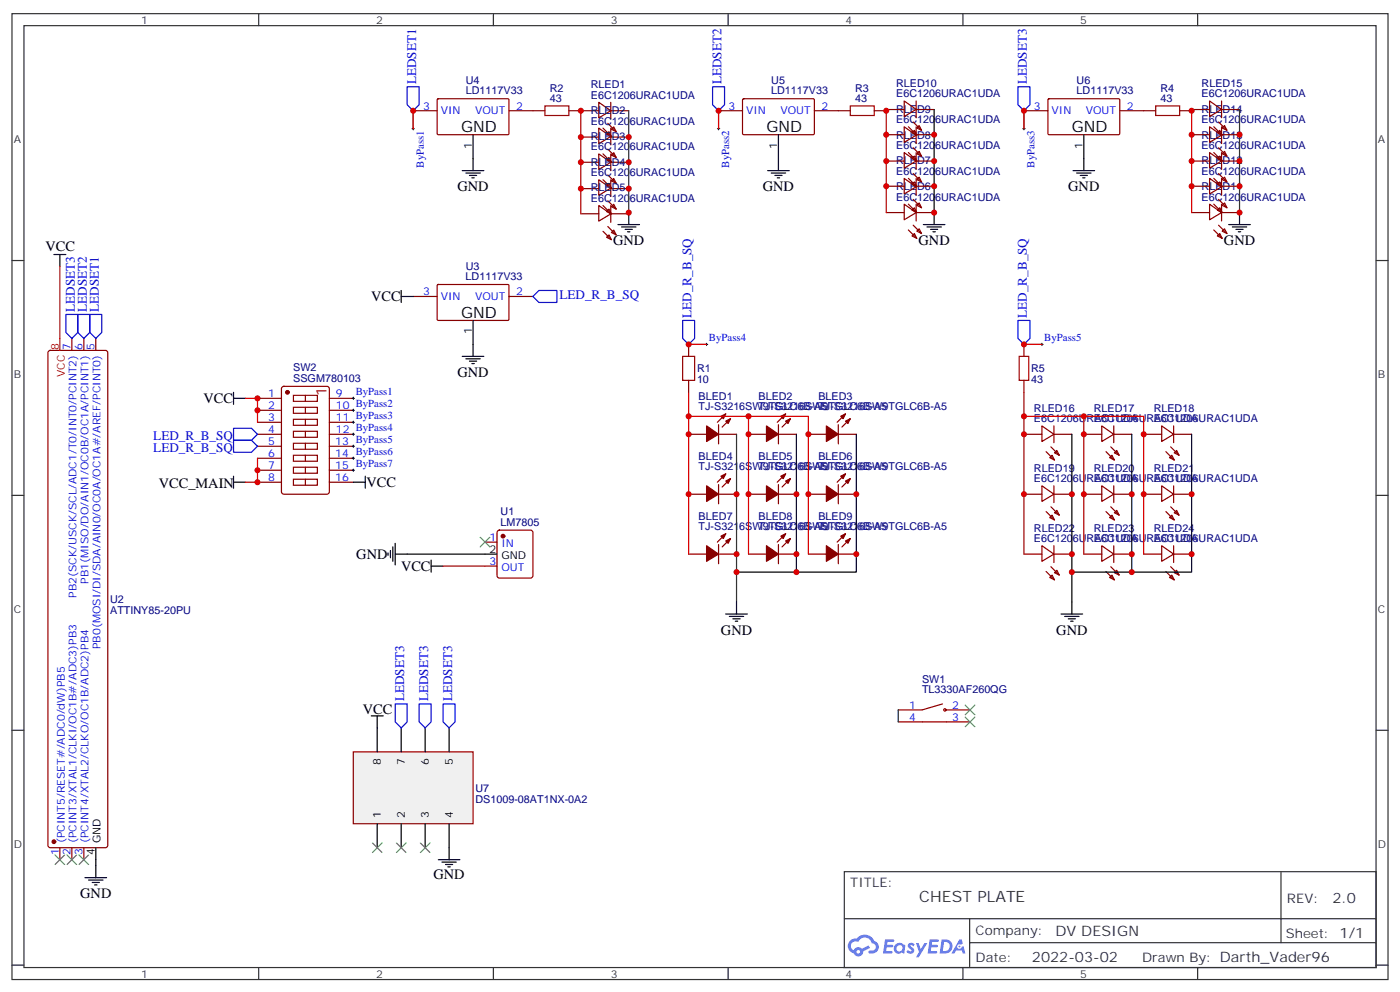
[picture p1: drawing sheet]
<svg xmlns="http://www.w3.org/2000/svg" width="412mm" height="292mm" viewBox="0 0 412 292" stroke-linecap="round" stroke-linejoin="round" font-family="sans-serif">
<g fill="none" stroke="#333" stroke-width=".35">
<path d="M3.5 4h405.4v284.4h-405.4zM7.1 7.5h398.2v277.3h-398.2zM76.2 4v3.5M145.3 4v3.5M214.5 4v3.5M283.6 4v3.5M352.8 4v3.5M3.5 76.7h3.6M405.3 76.7h3.6M3.5 145.8h3.6M405.3 145.8h3.6M3.5 215h3.6"/>
<path d="M405.3 215h3.6M248.7 256.6h156.6v28.2h-156.6zM377.3 256.6v20.9M248.7 270.5h156.5M285.6 277.5h119.6M285.6 270.5v14.1M3.5 284.1h3.6M76.2 284.8v3.6M145.3 284.8v3.6M214.5 284.8v3.6M283.6 284.8v3.6M352.8 284.8v3.6"/>
<path d="M405.3 284.1h3.6"/>
</g>
<g fill="#5487ff">
<path d="M267.7 277.8a1.22 1.22 0 0 1 1.7 .3l-.4 .5a.47 .47 0 0 0-.3-.4 .47 .47 0 0 0-.5 .2l.1 .2a1.14 1.14 0 0 1 .8 1.8 1.14 1.14 0 0 1-1.9 0l-.2-.2 .5-.5 .7 .4a.29 .29 0 0 0 .3-.3 .29 .29 0 0 0-.2-.3 1.04 1.04 0 0 1-.6-1.7z"/>
<path d="M260.7 276.5h2.4l.3 .2-.2 .5-1.8 .1-.1 .8h1.5l.3 .4-.3 .4h-1.6l-.2 1.1h1.7l.2 .3-.2 .3-2.6 .1z"/>
<path d="M273.8 276.5h2.4l.3 .2-.1 .5-1.8 .1-.2 .8h1.6l.3 .4-.4 .4h-1.6l-.1 1.1h1.7l.2 .3-.2 .3-2.6 .1z"/>
<path d="M282.6 276.5h.7l.3 1.3-.6 .3a.69 .69 0 0 0-1 .3 .69 .69 0 0 0 .4 1 .69 .69 0 0 0 .9-.7l.5-.2 .6 2.2h-.8l-.2-.9h-1.8l-.5 .9h-.8z"/>
<path d="M269.8 277.6h.8l.6 1.8 1.1-1.8h.9l-2.6 4.2h-.8l.9-1.5z"/>
<path d="M277.4 276.5l-.6 4.2h1.3a2.11 2.11 0 0 0 2.5-2.1 2.11 2.11 0 0 0-2.5-2.1zM278.1 277.3a1.39 1.39 0 0 1 1.7 1.4 1.39 1.39 0 0 1-1.8 1.3h-.3z"/>
<path d="M263.7 278.2a1.54 1.54 0 0 0-.1 2.1 1.54 1.54 0 0 0 2.2 .1l.6 .3 .3-2.3-.2-.3h-.4a1.49 1.49 0 0 0-2.4 .1zM264 279.2a.94 .94 0 0 1 1.8 0 .94 .94 0 0 1-1.8 0z"/>
<path d="M250.4 276.9a2.18 2.18 0 0 0 1.1 3.7 1.44 1.44 0 0 0 1.6 .9 1.44 1.44 0 0 0 1.2-1.4l2-1-.5-.8-1.9 1a1.47 1.47 0 0 0-2.4 .4 1.39 1.39 0 0 1-.7-1.9 1.39 1.39 0 0 1 2-.5 2.12 2.12 0 0 1 2.2-1.3 2.12 2.12 0 0 1 1.9 1.7 1.14 1.14 0 0 1 1.1 1.4 1.14 1.14 0 0 1-1.7 .7 .43 .43 0 0 0-.5 .4 .43 .43 0 0 0 .4 .5 1.98 1.98 0 0 0 2.5-1.2 1.98 1.98 0 0 0-1.2-2.6 3.1 3.1 0 0 0-5.3-.6l-.9 .1zM252.3 280.2a.55 .55 0 0 1 1.1 0 .55 .55 0 0 1-1.1 0z"/>
<circle cx="282.6" cy="278.6" r=".26"/>
</g>
<g fill="none" stroke="#870000" stroke-width=".35">
<path d="M121.7 32.6h7.1M128.8 29.2l.3-.1h20.7l.1 .3v10.1l-.3 .2-20.7-.1-.1-.3zM149.9 32.6h10.6M167.6 32.6h8.8M176.4 30.1l3.5 2.5-3.5 2.1zM176.4 37.7l3.5 2.5-3.5 2.1zM177.6 37.7l2.5 2.5M178.7 39.5l.7-.7 .7 1.4zM179 36.3l2.5 2.5M179.9 32.6h5.3M179.9 30.1v5M179.9 37.7v5"/>
<path d="M180.8 37.4l.7 1.4-1.4-.7zM211.7 32.6h7M218.8 29.2l.3-.1h20.6l.2 .3-.1 10.1-.3 .2-20.6-.1-.2-.3zM239.9 32.6h10.6M257.5 32.6h3.6M261.1 39.7h5.2M261.1 32.2h5.2M266.3 37.3l3.6 2.5-3.6 2.1zM266.3 29.7l3.6 2.5-3.6 2.1zM267.6 37.3l2.5 2.5M268.6 39.1l.7-.7 .8 1.4zM269 35.9l2.5 2.5"/>
<path d="M269.9 29.7v5M269.9 37.3v5M269.9 39.7h5.3M269.9 32.2h5.3M270.8 37l.7 1.4-1.4-.7zM301.6 32.6h7.1M308.7 29.2l.3-.1h20.7l.1 .3v10.1l-.3 .2-20.6-.1-.2-.3zM329.8 32.6h10.6M347.5 32.6h3.5M351 39.7h5.3M351 32.2h5.3M356.3 37.3l3.5 2.5-3.5 2.1z"/>
<path d="M356.3 29.7l3.5 2.5-3.5 2.1zM357.5 37.3l2.5 2.5M359 35.9l2.4 2.5M359.3 38.4l.7 1.4-1.4-.7zM359.8 39.7h5.3M359.8 32.2h5.3M359.8 29.7v5M359.8 37.3v5M360 37.7l.7-.7 .7 1.4zM171.1 40.4h5.3M171.1 47.8h5.3M171.1 55.5h5.3"/>
<path d="M176.4 45.3l3.5 2.5-3.5 2.1zM176.4 52.9l3.5 2.5-3.5 2.1zM177.6 45.3l2.5 2.5M177.6 52.9l2.5 2.5M178.7 47.1l.7-.7 .7 1.4zM179 43.9l2.5 2.5M179 51.5l2.5 2.5M179 59.1l2.5 2.5M179.4 54l.7 1.4-1.4-.7zM179.9 45.3v5M179.9 52.9v5M179.9 40.4h5.3"/>
<path d="M179.9 47.8h5.3M179.9 55.5h5.3M180.1 45.7l.7-.7 .7 1.4zM180.1 53.3l.7-.8 .7 1.5zM261.1 54.8h5.2M261.1 47.4h5.2M266.3 52.5l3.6 2.5-3.6 2.1zM266.3 44.9l3.6 2.5-3.6 2.1zM267.6 52.5l2.5 2.5M267.6 44.9l2.5 2.5M268.6 54.3l.7-.7 .8 1.4zM268.6 46.7l.7-.7 .8 1.4z"/>
<path d="M269 58.7l2.5 2.5M269 51.1l2.5 2.5M269 43.5l2.5 2.5M269.9 44.9v5M269.9 52.5v5M269.9 54.8h5.3M269.9 47.4h5.3M270.8 59.7l.7 1.5-1.4-.7zM270.8 52.2l.7 1.4-1.4-.7zM270.8 44.6l.7 1.4-1.4-.7zM351 54.8h5.3M351 47.4h5.3"/>
<path d="M356.3 52.5l3.5 2.5-3.5 2.1zM356.3 44.9l3.5 2.5-3.5 2.1zM357.5 52.5l2.5 2.5M357.5 44.9l2.5 2.5M358.6 54.3l.7-.7 .7 1.4zM359 58.7l2.4 2.5M359 51.1l2.4 2.5M359 43.5l2.4 2.5M359.3 46l.7 1.4-1.4-.7zM359.8 54.8h5.3M359.8 47.4h5.3M359.8 44.9v5"/>
<path d="M359.8 52.5v5M360 52.9l.7-.7 .7 1.4zM360 45.3l.7-.7 .7 1.4zM171.1 62.9h5.3M176.4 60.5l3.5 2.5-3.5 2.1zM177.6 60.5l2.5 2.5M177.6 68.1l2.5 2.5M178.7 69.9l.7-.7 .7 1.4zM179 66.7l2.5 2.5M179.4 61.6l.7 1.4-1.4-.7zM179.9 60.5v4.9M179.9 62.9h5.3"/>
<path d="M180.1 60.9l.7-.8 .7 1.5zM180.1 68.4l.7-.7 .7 1.5zM261.1 62.6h5.2M266.3 60.1l3.6 2.5-3.6 2.1zM267.6 67.7l2.5 2.5M267.6 60.1l2.5 2.5M268.6 69.5l.7-.7 .8 1.4zM268.6 61.9l.7-.7 .8 1.4zM269 66.3l2.5 2.5M269.9 62.6h5.3M269.9 60.1v5M270.1 68.1l.7-.8 .7 1.5z"/>
<path d="M351 62.6h5.3M356.3 60.1l3.5 2.5-3.5 2.1zM357.5 67.7l2.5 2.5M357.5 60.1l2.5 2.5M358.6 61.9l.7-.7 .7 1.4zM359 66.3l2.4 2.5M359.3 68.8l.7 1.4-1.4-.7zM359.8 62.6h5.3M359.8 60.1v5M360 68.1l.7-.8 .7 1.5zM360 60.5l.7-.8 .7 1.5zM21.2 99.6v3.6"/>
<path d="M24.7 99.6v3.6M28.2 99.6v3.6M121.7 87.3h7.1M128.8 83.9l.3-.2 20.7 .1 .1 .3v10.1l-.3 .1h-20.7l-.1-.3zM149.9 87.3h7.1M14.3 103.4l.5-.2h16.2l.5 .2 .2 .5v144.9l-.2 .5-.5 .3h-16.2l-.5-.3-.2-.5v-144.9zM202.8 101.4v3.5M202.8 112v3.5M301.6 101.4v3.5M301.6 112v3.5M202.8 127.8h5.3M211.7 127.8h5.3"/>
<path d="M211.7 125v5.7M213.8 121.8l-2.5 2.5M213.8 139.5l-2.5 2.5M215.2 123.3l-2.5 2.4M220.5 127.8h5.3M229.3 127.8h5.3M229.3 125v5.7M231.4 121.8l-2.4 2.5M231.4 139.5l-2.4 2.5M232.8 123.3l-2.4 2.4M238.1 127.8h5.3M246.9 127.8h5.3"/>
<path d="M246.9 125v5.7M249.1 121.8l-2.5 2.5M249.1 139.5l-2.5 2.5M250.5 123.3l-2.5 2.4M301.6 127.8h5.3M306.9 125.4l3.5 2.4-3.5 2.2zM308.2 133l2.4 2.4M309.2 134.7l.7-.7 .7 1.4zM309.6 131.6l2.4 2.4M310.4 127.8h5.3M310.4 125.4v4.9M310.6 133.3l.7-.7 .7 1.4z"/>
<path d="M319.3 127.8h5.3M324.6 125.4l3.5 2.4-3.5 2.2zM325.8 133l2.5 2.4M326.8 134.7l.8-.7 .7 1.4zM327.2 131.6l2.5 2.4M328.1 127.8h5.3M328.1 125.4v4.9M328.3 133.3l.7-.7 .7 1.4zM336.9 127.8h5.3M342.2 125.4l3.5 2.4-3.5 2.2zM343.4 133l2.5 2.4M344.5 134.7l.7-.7 .7 1.4z"/>
<path d="M344.8 131.6l2.5 2.4M345.7 127.8h5.3M345.7 125.4v4.9M345.9 133.3l.7-.7 .7 1.4zM142.9 159.6h3.5M146.6 156.3l.5-.2h9.2l.5 .2 .2 .5v12.7l-.2 .5-.5 .2h-9.2l-.5-.3-.2-.4v-12.7zM202.8 145.5h5.3M211.7 142.7v5.6M211.7 145.5h5.3M213.8 157.1l-2.5 2.5M215.2 140.9l-2.5 2.5M215.2 158.5l-2.5 2.5"/>
<path d="M220.5 145.5h5.3M229.3 142.7v5.6M229.3 145.5h5.3M231.4 157.1l-2.4 2.5M232.8 140.9l-2.4 2.5M232.8 158.5l-2.4 2.5M238.1 145.5h5.3M246.9 142.7v5.6M246.9 145.5h5.3M249.1 157.1l-2.5 2.5M250.5 140.9l-2.5 2.5M250.5 158.5l-2.5 2.5"/>
<path d="M301.6 145.5h5.3M306.9 143l3.5 2.5-3.5 2.1zM308.2 150.6l2.4 2.5M309.2 152.4l.7-.7 .7 1.4zM309.6 149.2l2.4 2.5M310.4 143v5M310.4 145.5h5.3M310.6 151l.7-.8 .7 1.5zM319.3 145.5h5.3M324.6 143l3.5 2.5-3.5 2.1zM325.8 150.6l2.5 2.5M327.2 149.2l2.5 2.5"/>
<path d="M327.6 151.7l.7 1.4-1.5-.7zM328.1 145.5h5.3M328.1 143v5M328.3 151l.7-.8 .7 1.5zM336.9 145.5h5.3M342.2 143l3.5 2.5-3.5 2.1zM343.4 150.6l2.5 2.5M344.5 152.4l.7-.7 .7 1.4zM344.8 149.2l2.5 2.5M345.7 145.5h5.3M345.7 143v5M345.9 151l.7-.8 .7 1.5z"/>
<path d="M142.9 166.7h3.5M202.8 163.1h5.3M211.7 160.3v5.6M211.7 163.1h5.3M220.5 163.1h5.3M229.3 160.3v5.6M229.3 163.1h5.3M238.1 163.1h5.3M246.9 160.3v5.6M246.9 163.1h5.3M301.6 163.1h5.3M306.9 160.7l3.5 2.4-3.5 2.1z"/>
<path d="M308.2 168.2l2.4 2.5M309.2 170l.7-.7 .7 1.4zM309.6 166.8l2.4 2.5M310.4 160.7v4.9M310.4 163.1h5.3M310.6 168.6l.7-.7 .7 1.4zM319.3 163.1h5.3M324.6 160.7l3.5 2.4-3.5 2.1zM325.8 168.2l2.5 2.5M327.2 166.8l2.5 2.5M327.6 169.3l.7 1.4-1.5-.7zM328.1 163.1h5.3"/>
<path d="M328.1 160.7v4.9M328.3 168.6l.7-.7 .7 1.4zM336.9 163.1h5.3M342.2 160.7l3.5 2.4-3.5 2.1zM343.4 168.2l2.5 2.5M344.5 170l.7-.7 .7 1.4zM344.8 166.8l2.5 2.5M345.7 163.1h5.3M345.7 160.7v4.9M345.9 168.6l.7-.7 .7 1.4zM17.6 249.6v3.5M21.2 249.6v3.5"/>
<path d="M24.7 249.6v3.5"/>
</g>
<g fill="#870000" stroke="#870000" stroke-width=".35">
<path d="M213.8 124l1.4-.7-.7 1.4z"/>
<path d="M212.4 122.6l1.4-.8-.7 1.5z"/>
<path d="M208.1 125.4l3.6 2.4-3.6 2.2z"/>
<path d="M231.4 124l1.4-.7-.7 1.4z"/>
<path d="M230 122.6l1.4-.8-.7 1.5z"/>
<path d="M225.8 125.4l3.5 2.4-3.5 2.2z"/>
<path d="M249.1 124l1.4-.7-.7 1.4z"/>
<path d="M247.6 122.6l1.5-.8-.7 1.5z"/>
<path d="M243.4 125.4l3.5 2.4-3.5 2.2z"/>
<path d="M213.8 141.6l1.4-.7-.7 1.4z"/>
<path d="M212.4 140.2l1.4-.7-.7 1.4z"/>
<path d="M208.1 143l3.6 2.5-3.6 2.1z"/>
<path d="M231.4 141.6l1.4-.7-.7 1.4z"/>
<path d="M230 140.2l1.4-.7-.7 1.4z"/>
<path d="M225.8 143l3.5 2.5-3.5 2.1z"/>
<path d="M249.1 141.6l1.4-.7-.7 1.4z"/>
<path d="M247.6 140.2l1.5-.7-.7 1.4z"/>
<path d="M243.4 143l3.5 2.5-3.5 2.1z"/>
<path d="M213.8 159.2l1.4-.7-.7 1.4z"/>
<path d="M212.4 157.8l1.4-.7-.7 1.4z"/>
<path d="M208.1 160.7l3.6 2.4-3.6 2.1z"/>
<path d="M231.4 159.2l1.4-.7-.7 1.4z"/>
<path d="M230 157.8l1.4-.7-.7 1.4z"/>
<path d="M225.8 160.7l3.5 2.4-3.5 2.1z"/>
<path d="M249.1 159.2l1.4-.7-.7 1.4z"/>
<path d="M247.6 157.8l1.5-.7-.7 1.4z"/>
<path d="M243.4 160.7l3.5 2.4-3.5 2.1z"/>
<circle cx="148.2" cy="157.8" r=".53"/>
<circle cx="15.9" cy="247.8" r=".53"/>
</g>
<g fill="none" stroke="#000" stroke-width=".35">
<path d="M139.3 39.7v10.5M229.3 39.7v10.5M275.2 32.2v33.9M319.3 39.7v10.5M136.2 50.2h6.3M137.2 50.9h4.3M138.3 51.6h2.1M139 52.4h.7M226.1 50.2h6.4M227.2 50.9h4.2M228.2 51.6h2.2M229 52.4h.7"/>
<path d="M316.1 50.2h6.3M317.1 50.9h4.3M318.2 51.6h2.1M318.9 52.4h.7M15.9 74.9h3.5M17.6 74.9v3.6M182 66.1h6.4M183.1 66.8h4.2M184.1 67.5h2.2M184.9 68.2h.7M185.2 62.6v3.5M272 66.1h6.3"/>
<path d="M273 66.8h4.3M274.1 67.5h2.1M274.8 68.2h.7M361.9 66.1h6.4M363 66.8h4.2M364.1 67.5h2.1M364.8 68.2h.7M365.1 62.6v3.5M118.2 87.3h3.5M118.2 85.5v3.5M139.3 94.3v10.6M136.2 104.9h6.3"/>
<path d="M137.2 105.6h4.3M138.3 106.3h2.1M139 107h.7M234.6 127.8v40.6h-17.6M252.2 127.8v40.6h-17.6M315.7 127.8v53M333.4 127.8v40.6h-17.7M351 127.8v40.6h-17.6M116.4 159.9v6.4M114.3 162.8v.7M115 162.1v2.1M115.7 161v4.2"/>
<path d="M116.4 163.1h30M127 166.7h3.5M127 164.9v3.5M217 177.2v3.6M213.8 180.8h6.3M214.8 181.5h4.3M215.9 182.2h2.1M216.6 182.9h.7M312.6 180.8h6.3M313.6 181.5h4.3M314.7 182.2h2.1M315.4 182.9h.7"/>
<path d="M25 258.4h6.4M26.1 259.1h4.2M27.2 259.8h2.1M28.2 249.6v8.8M27.9 260.5h.7"/>
</g>
<path d="M171.1 32.6v30.3M261.1 32.2v30.4M351 32.2v30.4M17.6 78.5v24.7M202.8 115.5v7.1h17.7v40.5M301.6 115.5v47.6M202.8 122.6v40.5M220.5 122.6h17.6v40.5M301.6 122.6h17.7v40.5M319.3 122.6h17.6v40.5M130.5 166.7h12.4" fill="none" stroke="#f00" stroke-width=".35"/>
<path d="M185.2 32.6v30.3M365.1 32.2v30.4M217 127.8v49.4" fill="none" stroke="#333" stroke-width=".35"/>
<path d="M119.9 25.5h3.6v5.3l-1.8 1.8-1.8-1.8zM209.9 25.5h3.5v5.3l-1.7 1.8-1.8-1.8zM299.9 25.5h3.5v5.3l-1.8 1.8-1.7-1.8zM19.4 92.6h3.5v5.3l-1.7 1.7-1.8-1.7zM22.9 92.6h3.6v5.3l-1.8 1.7-1.8-1.7zM26.5 92.6h3.5v5.3l-1.8 1.7-1.7-1.7zM157 87.3l1.7-1.8h5.3v3.5h-5.3zM201.1 94.3h3.5v5.3l-1.8 1.8-1.7-1.8zM299.9 94.3h3.5v5.3l-1.8 1.8-1.7-1.8z" fill="none" stroke="#00f" stroke-width=".35"/>
<path d="M16.2 251.7l2.8 2.8M19 251.7l-2.8 2.8M19.8 251.7l2.8 2.8M22.6 251.7l-2.8 2.8M23.3 251.7l2.8 2.8M26.1 251.7l-2.8 2.8" fill="none" stroke="#3c3" stroke-width=".35"/>
<path d="M160.5 31.2h7.1v2.8h-7.1zM250.5 31.2h7v2.8h-7zM340.4 31.2h7.1v2.8h-7.1zM201.1 104.9h3.5v7.1h-3.5zM300.2 104.9h2.8v7.1h-2.8z" fill="none" stroke="#a10000" stroke-width=".35"/>
<path d="M104.1 221.3h35.2v21.2h-35.2z" fill="#f0f0f0" stroke="#870000" stroke-width=".35"/>
<g fill="none" stroke="#000" stroke-width=".35">
<path d="M68.8 117.3h3.5M68.8 115.5v3.5M68.8 140.2v3.5M68.8 142h3.5M104.1 142h3.5M107.6 140.2v3.5M109.4 210.7h3.5M111.1 210.7v10.6M118.2 214.3v7M125.2 214.3v7M132.3 214.3v7M111.1 242.5v7.1"/>
<path d="M118.2 242.5v7.1M125.2 242.5v7.1M129.1 253.1h6.4M130.2 253.8h4.2M131.2 254.5h2.1M131.9 255.2h.7M132.3 242.5v10.6"/>
</g>
<path d="M141.5 158.2l2.8 2.8M144.3 158.2l-2.8 2.8M284.3 207.6l2.9 2.8M284.3 211.1l2.9 2.8M287.2 207.6l-2.9 2.8M287.2 211.1l-2.9 2.8M109.7 248.1l2.8 2.9M112.5 248.1l-2.8 2.9M116.8 248.1l2.8 2.9M119.6 248.1l-2.8 2.9M123.8 248.1l2.8 2.9M126.6 248.1l-2.8 2.9" fill="none" stroke="#3c3" stroke-width=".35"/>
<path d="M68.8 126.1h5.3l1.7 1.7-1.7 1.8h-5.3zM68.8 129.6h5.3l1.7 1.8-1.7 1.7h-5.3zM116.4 207.2h3.5v5.3l-1.7 1.8-1.8-1.8zM123.5 207.2h3.5v5.3l-1.8 1.8-1.7-1.8zM130.5 207.2h3.6v5.3l-1.8 1.8-1.8-1.8z" fill="none" stroke="#00f" stroke-width=".35"/>
<g fill="none" stroke="#870000" stroke-width=".35">
<path d="M75.8 117.3h7.1M83.1 113.9l.5-.2h12.7l.7 .5v30.6l-.4 .6-13 .1-.6-.5-.1-30.6zM86.4 119.9h7.1v1.8h-7.1zM86.4 116.4h7.1v1.7h-7.1zM90 116.4v1.7M90 119.9v1.8M97 117.3h7.1M75.8 120.8h7.1M75.8 124.3h7.1M75.8 127.8h7.1M75.8 131.4h7.1M75.8 134.9h7.1"/>
<path d="M75.8 138.4h7.1M86.4 123.4h7.1v1.8h-7.1zM86.4 127h7.1v1.7h-7.1zM86.4 130.5h7.1v1.8h-7.1zM86.4 134h7.1v1.8h-7.1zM86.4 137.5h7.1v1.8h-7.1zM90 123.4v1.8M90 127v1.7M90 130.5v1.8M90 134v1.8M90 137.5v1.8M97 120.8h7.1"/>
<path d="M97 124.3h7.1M97 127.8h7.1M97 131.4h7.1M97 134.9h7.1M97 138.4h7.1M75.8 142h7.1M86.4 141.1h7.1v1.7h-7.1zM90 141.1v1.7M97 142h7.1M264.6 212.5h21.2M277.6 207.2l-6 1.8h-7M278.7 209h7.1"/>
<circle cx="278.3" cy="209" r=".35"/>
</g>
<circle cx="84.7" cy="115.5" r=".53" fill="#870000" stroke="#870000" stroke-width=".35"/>
<g fill="none" stroke="#000" stroke-width=".29">
<path d="M121.4 37.9h.7M121.7 37.5v.7M211.3 37.9h.7M211.7 37.5v.7M301.3 37.9h.7M301.6 37.5v.7M103.7 117.3h.7M104.1 116.9v.7M207.8 101.4h.7M208.1 101v.7M306.6 101.4h.7M306.9 101v.7"/>
<path d="M103.7 120.8h.7M103.7 124.3h.7M103.7 127.8h.7M103.7 131.4h.7M103.7 134.9h.7M103.7 138.4h.7M104.1 120.4v.7M104.1 124v.7M104.1 127.5v.7M104.1 131v.7M104.1 134.5v.8M104.1 138.1v.7"/>
</g>
<path d="M121.7 32.6v5.3M211.7 32.6v5.3M301.6 32.6v5.3M202.8 101.4h5.3M301.6 101.4h5.3M264.6 209v3.5" fill="none" stroke="#008700" stroke-width=".35"/>
<path d="M121.7 32.6v5.3M211.7 32.6v5.3M301.6 32.6v5.3M72.3 117.3h3.5v7M202.8 101.4h5.3M301.6 101.4h5.3M75.8 134.9v7.1h-3.5" fill="none" stroke="#f00" stroke-width=".35"/>
<g fill="#c00">
<circle cx="171.1" cy="40.4" r=".88"/>
<circle cx="171.1" cy="47.8" r=".88"/>
<circle cx="171.1" cy="55.5" r=".88"/>
<circle cx="185.2" cy="40.4" r=".88"/>
<circle cx="185.2" cy="47.8" r=".88"/>
<circle cx="185.2" cy="55.5" r=".88"/>
<circle cx="261.1" cy="54.8" r=".88"/>
<circle cx="261.1" cy="47.4" r=".88"/>
<circle cx="261.1" cy="39.7" r=".88"/>
<circle cx="275.2" cy="54.8" r=".88"/>
<circle cx="275.2" cy="47.4" r=".88"/>
<circle cx="275.2" cy="39.7" r=".88"/>
<circle cx="351" cy="54.8" r=".88"/>
<circle cx="351" cy="47.4" r=".88"/>
<circle cx="351" cy="39.7" r=".88"/>
<circle cx="365.1" cy="54.8" r=".88"/>
<circle cx="365.1" cy="47.4" r=".88"/>
<circle cx="365.1" cy="39.7" r=".88"/>
<circle cx="238.1" cy="145.5" r=".88"/>
<circle cx="217" cy="145.5" r=".88"/>
<circle cx="252.2" cy="145.5" r=".88"/>
<circle cx="234.6" cy="145.5" r=".88"/>
<circle cx="319.3" cy="145.5" r=".88"/>
<circle cx="336.9" cy="145.5" r=".88"/>
<circle cx="333.4" cy="145.5" r=".88"/>
<circle cx="315.7" cy="145.5" r=".88"/>
<circle cx="351" cy="145.5" r=".88"/>
<circle cx="238.1" cy="127.8" r=".88"/>
<circle cx="202.8" cy="127.8" r=".88"/>
<circle cx="202.8" cy="145.5" r=".88"/>
<circle cx="217" cy="163.1" r=".88"/>
<circle cx="217" cy="168.4" r=".88"/>
<circle cx="234.6" cy="163.1" r=".88"/>
<circle cx="234.6" cy="168.4" r=".88"/>
<circle cx="252.2" cy="163.1" r=".88"/>
<circle cx="275.2" cy="62.6" r=".88"/>
<circle cx="365.1" cy="62.6" r=".88"/>
<circle cx="315.7" cy="163.1" r=".88"/>
<circle cx="319.3" cy="127.8" r=".88"/>
<circle cx="319.3" cy="122.6" r=".88"/>
<circle cx="336.9" cy="127.8" r=".88"/>
<circle cx="315.7" cy="168.4" r=".88"/>
<circle cx="333.4" cy="163.1" r=".88"/>
<circle cx="333.4" cy="168.4" r=".88"/>
<circle cx="351" cy="163.1" r=".88"/>
<circle cx="185.2" cy="62.6" r=".88"/>
<circle cx="220.5" cy="127.8" r=".88"/>
<circle cx="220.5" cy="145.5" r=".88"/>
<circle cx="202.8" cy="122.6" r=".88"/>
<circle cx="220.5" cy="122.6" r=".88"/>
<circle cx="301.6" cy="122.6" r=".88"/>
<circle cx="301.6" cy="127.8" r=".88"/>
<circle cx="301.6" cy="145.5" r=".88"/>
<circle cx="171.1" cy="32.6" r=".88"/>
<circle cx="261.1" cy="32.6" r=".88"/>
<circle cx="351" cy="32.6" r=".88"/>
<circle cx="211.7" cy="32.6" r=".88"/>
<circle cx="301.6" cy="32.6" r=".88"/>
<circle cx="121.7" cy="32.6" r=".88"/>
<circle cx="75.8" cy="117.3" r=".88"/>
<circle cx="75.8" cy="120.8" r=".88"/>
<circle cx="202.8" cy="101.4" r=".88"/>
<circle cx="301.6" cy="101.4" r=".88"/>
<circle cx="75.8" cy="138.4" r=".88"/>
<circle cx="75.8" cy="142" r=".88"/>
</g>
<g font-size="4.6">
<text x="135.8" y="38.9">GND</text>
<text x="225.8" y="38.9">GND</text>
<text x="315.7" y="38.9">GND</text>
<text x="135.8" y="93.6">GND</text>
</g>
<text font-size="4.6" fill="#333" x="270.8" y="265.6">CHEST PLATE</text>
<g font-size="4.2">
<text x="134.8" y="56.3">GND</text>
<text x="224.7" y="56.3">GND</text>
<text x="314.7" y="56.3">GND</text>
<text x="13.4" y="73.7">VCC</text>
<text x="180.6" y="72.2">GND</text>
<text x="270.6" y="72.2">GND</text>
<text x="360.5" y="72.2">GND</text>
<text x="109.3" y="88.7">VCC</text>
<text x="134.8" y="111">GND</text>
<text x="59.9" y="118.7">VCC</text>
<text x="46.8" y="143.7">VCC_MAIN</text>
<text x="108" y="143.4">VCC</text>
<text x="105" y="164.5">GND</text>
<text x="118.1" y="168.1">VCC</text>
<text x="212.4" y="186.9">GND</text>
<text x="311.2" y="186.9">GND</text>
<text x="106.9" y="210">VCC</text>
<text x="127.7" y="258.7">GND</text>
<text x="23.6" y="264.5">GND</text>
</g>
<text font-size="4.2" fill="#800" x="96.1" y="116.6" transform="rotate(-90 96.1 116.6)">1</text>
<g font-size="4.2" fill="#333">
<text x="392.5" y="265.9">2.0</text>
<text x="310.9" y="275.4">DV DESIGN</text>
<text x="304" y="283.2">2022-03-02</text>
</g>
<g font-size="3.9" fill="#00f">
<text x="122.6" y="24.8" transform="rotate(-90 122.6 24.8)">LEDSET1</text>
<text x="212.5" y="24.8" transform="rotate(-90 212.5 24.8)">LEDSET2</text>
<text x="302.5" y="24.8" transform="rotate(-90 302.5 24.8)">LEDSET3</text>
<text x="164.8" y="88.1">LED_R_B_SQ</text>
<text x="22" y="91.8" transform="rotate(-90 22 91.8)">LEDSET3</text>
<text x="25.6" y="91.8" transform="rotate(-90 25.6 91.8)">LEDSET2</text>
<text x="29.1" y="91.8" transform="rotate(-90 29.1 91.8)">LEDSET1</text>
<text x="203.7" y="93.6" transform="rotate(-90 203.7 93.6)">LED_R_B_SQ</text>
<text x="302.5" y="93.6" transform="rotate(-90 302.5 93.6)">LED_R_B_SQ</text>
<text x="45.2" y="129.6">LED_R_B_SQ</text>
<text x="45.2" y="133.1">LED_R_B_SQ</text>
<text x="119" y="206.5" transform="rotate(-90 119 206.5)">LEDSET3</text>
<text x="126.1" y="206.5" transform="rotate(-90 126.1 206.5)">LEDSET3</text>
<text x="133.2" y="206.5" transform="rotate(-90 133.2 206.5)">LEDSET3</text>
</g>
<g font-size="3.9" fill="#333">
<text x="250.5" y="261.2">TITLE:</text>
<text x="379.1" y="265.9">REV:</text>
<text x="287.4" y="275.4">Company:</text>
<text x="378.7" y="276">Sheet: 1/1</text>
<text x="287.4" y="283.1">Date:</text>
<text x="336.4" y="283.2">Drawn By: Darth_Vader96</text>
</g>
<g font-size="3.2" fill="#333">
<text x="41.6" y="7">1</text>
<text x="110.8" y="7">2</text>
<text x="179.9" y="7">3</text>
<text x="249.1" y="7">4</text>
<text x="318.2" y="7">5</text>
<text x="4.1" y="42.1">A</text>
<text x="405.9" y="42.1">A</text>
<text x="4.1" y="111.3">B</text>
<text x="405.9" y="111.3">B</text>
<text x="4.1" y="180.4">C</text>
<text x="405.9" y="180.4">C</text>
<text x="4.1" y="249.6">D</text>
<text x="405.9" y="249.6">D</text>
<text x="41.6" y="287.8">1</text>
<text x="110.8" y="287.8">2</text>
<text x="179.9" y="287.8">3</text>
<text x="249.1" y="287.8">4</text>
<text x="318.2" y="287.8">5</text>
</g>
<g font-size="3.2" fill="#000080">
<text x="137.2" y="27.8">LD1117V33</text>
<text x="137.2" y="24.6">U4</text>
<text x="161.9" y="27.1">R2</text>
<text x="174" y="29.1">E6C1206URAC1UDA</text>
<text x="174" y="26">RLED1</text>
<text x="227.2" y="27.8">LD1117V33</text>
<text x="227.2" y="24.6">U5</text>
<text x="251.9" y="27.1">R3</text>
<text x="264" y="28.7">E6C1206URAC1UDA</text>
<text x="264" y="25.6">RLED10</text>
<text x="317.1" y="27.8">LD1117V33</text>
<text x="317.1" y="24.6">U6</text>
<text x="341.9" y="27.1">R4</text>
<text x="354" y="28.7">E6C1206URAC1UDA</text>
<text x="354" y="25.6">RLED15</text>
<text x="161.9" y="30.1">43</text>
<text x="174" y="33.6">RLED2</text>
<text x="251.9" y="30.1">43</text>
<text x="264" y="33.2">RLED9</text>
<text x="341.9" y="30.1">43</text>
<text x="354" y="33.2">RLED14</text>
<text x="174" y="36.7">E6C1206URAC1UDA</text>
<text x="174" y="41.2">RLED3</text>
<text x="264" y="40.8">RLED8</text>
<text x="264" y="36.3">E6C1206URAC1UDA</text>
<text x="354" y="40.8">RLED13</text>
<text x="354" y="36.3">E6C1206URAC1UDA</text>
<text x="174" y="44.3">E6C1206URAC1UDA</text>
<text x="264" y="43.9">E6C1206URAC1UDA</text>
<text x="354" y="43.9">E6C1206URAC1UDA</text>
<text x="174" y="51.9">E6C1206URAC1UDA</text>
<text x="174" y="48.8">RLED4</text>
<text x="264" y="51.5">E6C1206URAC1UDA</text>
<text x="264" y="48.4">RLED7</text>
<text x="354" y="51.5">E6C1206URAC1UDA</text>
<text x="354" y="48.4">RLED12</text>
<text x="174" y="59.5">E6C1206URAC1UDA</text>
<text x="174" y="56.4">RLED5</text>
<text x="264" y="59.1">E6C1206URAC1UDA</text>
<text x="264" y="56">RLED6</text>
<text x="354" y="59.1">E6C1206URAC1UDA</text>
<text x="354" y="56">RLED11</text>
<text x="137.2" y="82.5">LD1117V33</text>
<text x="137.2" y="79.4">U3</text>
<text x="86.4" y="112.4">SSGM780103</text>
<text x="86.4" y="109.2">SW2</text>
<text x="205.3" y="112.7">10</text>
<text x="205.3" y="109.6">R1</text>
<text x="303.7" y="112.7">43</text>
<text x="303.7" y="109.7">R5</text>
<text x="205.8" y="117.7">BLED1</text>
<text x="223.4" y="117.7">BLED2</text>
<text x="241.1" y="117.7">BLED3</text>
<text x="205.8" y="120.8">TJ-S3216SW9TGLC6B-A5</text>
<text x="223.4" y="120.8">TJ-S3216SW9TGLC6B-A5</text>
<text x="241.1" y="120.8">TJ-S3216SW9TGLC6B-A5</text>
<text x="304.6" y="124.3">E6C1206URAC1UDA</text>
<text x="304.6" y="121.2">RLED16</text>
<text x="322.2" y="124.3">E6C1206URAC1UDA</text>
<text x="322.2" y="121.2">RLED17</text>
<text x="339.8" y="124.3">E6C1206URAC1UDA</text>
<text x="339.8" y="121.2">RLED18</text>
<text x="205.8" y="135.4">BLED4</text>
<text x="223.4" y="135.4">BLED5</text>
<text x="241.1" y="135.4">BLED6</text>
<text x="205.8" y="138.4">TJ-S3216SW9TGLC6B-A5</text>
<text x="223.4" y="138.4">TJ-S3216SW9TGLC6B-A5</text>
<text x="241.1" y="138.4">TJ-S3216SW9TGLC6B-A5</text>
<text x="304.6" y="142">E6C1206URAC1UDA</text>
<text x="304.6" y="138.9">RLED19</text>
<text x="322.2" y="142">E6C1206URAC1UDA</text>
<text x="322.2" y="138.9">RLED20</text>
<text x="339.8" y="142">E6C1206URAC1UDA</text>
<text x="339.8" y="138.9">RLED21</text>
<text x="147.5" y="154.8">LM7805</text>
<text x="147.5" y="151.6">U1</text>
<text x="205.8" y="153">BLED7</text>
<text x="223.4" y="153">BLED8</text>
<text x="241.1" y="153">BLED9</text>
<text x="205.8" y="156.1">TJ-S3216SW9TGLC6B-A5</text>
<text x="223.4" y="156.1">TJ-S3216SW9TGLC6B-A5</text>
<text x="241.1" y="156.1">TJ-S3216SW9TGLC6B-A5</text>
<text x="304.6" y="159.6">E6C1206URAC1UDA</text>
<text x="304.6" y="156.5">RLED22</text>
<text x="322.2" y="159.6">E6C1206URAC1UDA</text>
<text x="322.2" y="156.5">RLED23</text>
<text x="339.8" y="159.6">E6C1206URAC1UDA</text>
<text x="339.8" y="156.5">RLED24</text>
<text x="32.5" y="177.6">U2</text>
<text x="32.5" y="180.6">ATTINY85-20PU</text>
<text x="271.6" y="200.9">SW1</text>
<text x="271.6" y="204.1">TL3330AF260QG</text>
<text x="140.1" y="233">U7</text>
<text x="140.1" y="236.3">DS1009-08AT1NX-0A2</text>
</g>
<g font-size="3.2" fill="#00f">
<text x="124.6" y="32.2">3</text>
<text x="129.8" y="33.7">VIN</text>
<text x="139.9" y="33.7">VOUT</text>
<text x="152" y="32.2">2</text>
<text x="214.6" y="32.2">3</text>
<text x="219.8" y="33.7">VIN</text>
<text x="229.9" y="33.7">VOUT</text>
<text x="242" y="32.2">2</text>
<text x="304.5" y="32.2">3</text>
<text x="309.7" y="33.7">VIN</text>
<text x="319.8" y="33.7">VOUT</text>
<text x="332" y="32.2">2</text>
<text x="124.9" y="49.3" transform="rotate(-90 124.9 49.3)">ByPass1</text>
<text x="214.8" y="49.3" transform="rotate(-90 214.8 49.3)">ByPass2</text>
<text x="304.8" y="49.3" transform="rotate(-90 304.8 49.3)">ByPass3</text>
<text x="124.6" y="86.9">3</text>
<text x="129.8" y="88.3">VIN</text>
<text x="139.9" y="88.3">VOUT</text>
<text x="152" y="86.9">2</text>
<text x="208.8" y="100.5">ByPass4</text>
<text x="307.6" y="100.5">ByPass5</text>
<text x="20.8" y="103" transform="rotate(-90 20.8 103)">7</text>
<text x="24.3" y="103" transform="rotate(-90 24.3 103)">6</text>
<text x="27.9" y="103" transform="rotate(-90 27.9 103)">5</text>
<text x="78.9" y="116.9">1</text>
<text x="99" y="116.9">9</text>
<text x="104.8" y="116.4">ByPass1</text>
<text x="78.9" y="120.4">2</text>
<text x="78.9" y="124">3</text>
<text x="99" y="120.4">10 ByPass2</text>
<text x="99" y="124">11 ByPass3</text>
<text x="78.9" y="127.5">4</text>
<text x="78.9" y="131">5</text>
<text x="98.8" y="131">13 ByPass5</text>
<text x="99" y="127.5">12 ByPass4</text>
<text x="78.9" y="134.5">6</text>
<text x="98.8" y="134.5">14 ByPass6</text>
<text x="78.9" y="138.1">7</text>
<text x="78.9" y="141.6">8</text>
<text x="98.8" y="138.1">15 ByPass7</text>
<text x="98.8" y="141.6">16</text>
<text x="144.2" y="159.2">1</text>
<text x="147.7" y="161">IN</text>
<text x="144.2" y="166.3">3</text>
<text x="26.1" y="171.8" transform="rotate(-90 26.1 171.8)">PB1(MISO/DO/AIN1/OC0B/OC1A/PCINT1)</text>
<text x="147.7" y="168.1">OUT</text>
<text x="22.6" y="176" transform="rotate(-90 22.6 176)">PB2(SCK/USCK/SCL/ADC1/T0/INT0/PCINT2)</text>
<text x="29.6" y="191.1" transform="rotate(-90 29.6 191.1)">PB0(MOSI/DI/SDA/AIN0/OC0A/OC1A#/AREF/PCINT0)</text>
<text x="267.9" y="208.6">1</text>
<text x="280.5" y="208.6">2</text>
<text x="267.9" y="212.2">4</text>
<text x="280.5" y="212.2">3</text>
<text x="17.3" y="251.7" transform="rotate(-90 17.3 251.7)">1</text>
<text x="19" y="248.2" transform="rotate(-90 19 248.2)">(PCINT5/RESET#/ADC0/dW)PB5</text>
<text x="20.8" y="251.7" transform="rotate(-90 20.8 251.7)">2</text>
<text x="22.6" y="248.2" transform="rotate(-90 22.6 248.2)">(PCINT3/XTAL1/CLKI/OC1B#/ADC3)PB3</text>
<text x="24.3" y="251.7" transform="rotate(-90 24.3 251.7)">3</text>
<text x="26.1" y="248.2" transform="rotate(-90 26.1 248.2)">(PCINT4/XTAL2/CLKO/OC1B/ADC2)PB4</text>
</g>
<g font-size="3.2">
<text x="139" y="43.8" transform="rotate(-90 139 43.8)">1</text>
<text x="229" y="43.8" transform="rotate(-90 229 43.8)">1</text>
<text x="318.9" y="43.8" transform="rotate(-90 318.9 43.8)">1</text>
<text x="139" y="98.5" transform="rotate(-90 139 98.5)">1</text>
<text x="144.2" y="162.8">2</text>
<text x="147.7" y="164.5">GND</text>
<text x="112.2" y="225.1" transform="rotate(-90 112.2 225.1)">8</text>
<text x="119.2" y="225.1" transform="rotate(-90 119.2 225.1)">7</text>
<text x="126.3" y="225.1" transform="rotate(-90 126.3 225.1)">6</text>
<text x="133.3" y="225.1" transform="rotate(-90 133.3 225.1)">5</text>
<text x="112.2" y="240.7" transform="rotate(-90 112.2 240.7)">1</text>
<text x="119.2" y="240.7" transform="rotate(-90 119.2 240.7)">2</text>
<text x="126.3" y="240.7" transform="rotate(-90 126.3 240.7)">3</text>
<text x="133.3" y="240.7" transform="rotate(-90 133.3 240.7)">4</text>
<text x="27.9" y="251.7" transform="rotate(-90 27.9 251.7)">4</text>
<text x="29.6" y="248.2" transform="rotate(-90 29.6 248.2)">GND</text>
</g>
<g font-size="3.2" fill="#f00">
<text x="17.3" y="103" transform="rotate(-90 17.3 103)">8</text>
<text x="19" y="111.1" transform="rotate(-90 19 111.1)">VCC</text>
</g>
</svg>
